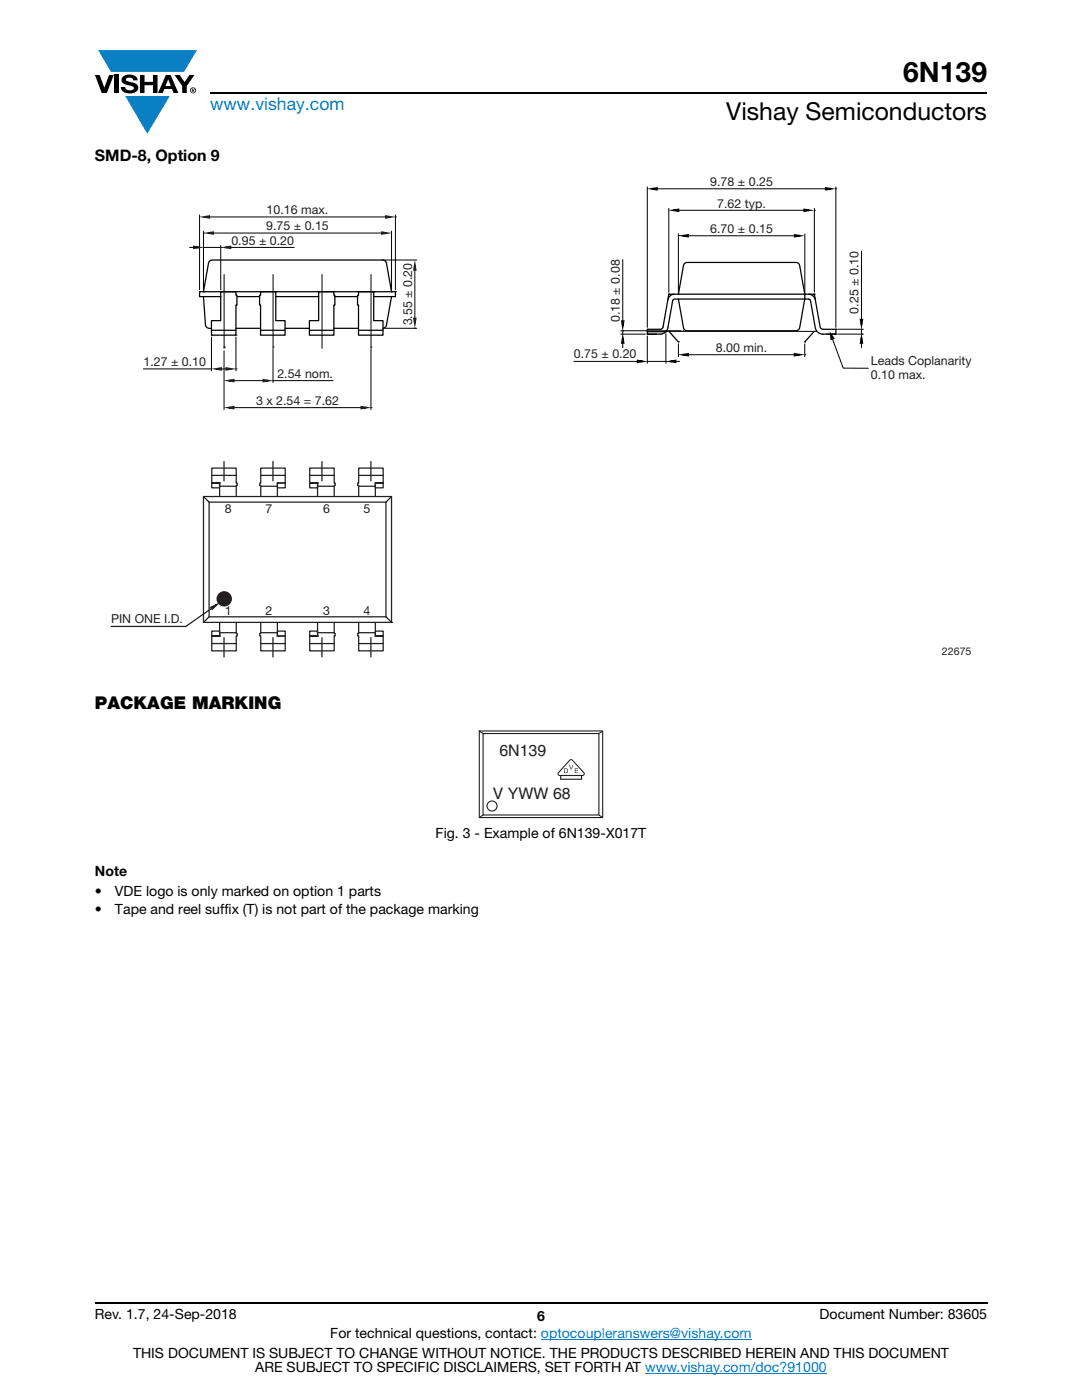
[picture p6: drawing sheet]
<svg xmlns="http://www.w3.org/2000/svg" width="216mm" height="279mm" viewBox="0 0 216 279" stroke-linecap="round" stroke-linejoin="round" font-family="sans-serif">
<g fill="#0a7fc3">
<path d="M19.6 10h19.7l-2.6 4.3h-1.1h-13.5z"/>
<path d="M25 19.2h8.9l-4.5 7.5z"/>
</g>
<g fill="#000">
<path d="M18.9 15h1l.9 2.5 1-2.5h.9l-1.4 3.6h-1zM22.9 15h.9v3.6h-.9zM24.6 15.3a2.1 2.1 0 0 1 2.8 .3l.1 .4h-.9a.79 .79 0 0 0-.7-.5 .79 .79 0 0 0-.8 .4l.3 .3 1 .2a1.08 1.08 0 0 1 1.2 1 1.08 1.08 0 0 1-1.1 1.2 1.73 1.73 0 0 1-2.4-1.2h.9a.96 .96 0 0 0 .8 .6 .96 .96 0 0 0 .9-.4 1.31 1.31 0 0 0-1.2-.6 1.03 1.03 0 0 1-1.1-.6 1.03 1.03 0 0 1 .2-1.1zM27.9 15h.9v1.3h1.7v-1.3h.9v3.6h-.9v-1.6h-1.7v1.6h-.9zM34.8 15h1.1l.9 1.4 1-1.4h1l-1.5 2.2v1.4h-.9v-1.4z"/>
<path d="M33.6 15.9l.5 1.3h-1.1zM33.1 15l-1.6 3.6h1l.3-.8h1.5l.3 .8h1l-1.6-3.6z"/>
<path d="M38.4 17.8h.2v.2h-.2zM38.3 17.7v.7h.1v-.3l.4 .3-.2-.3 .2-.2-.1-.2z"/>
<path d="M38.1 18a.46 .46 0 0 1 .9 0 .46 .46 0 0 1-.9 0zM37.9 18a.6 .6 0 0 0 1.2 0 .6 .6 0 0 0-1.2 0z"/>
</g>
<path d="M42 18.6h155M18.9 260h178.1" fill="none" stroke="#000" stroke-width=".36"/>
<path d="M107.9 267.3h42.1M128.7 274h36.3" fill="none" stroke="#067ec4" stroke-width=".2"/>
<path d="M22 35.1h171.9v96.2h-171.9z" fill="#fff"/>
<g fill="#231f20">
<path d="M42.1 121.2l1.1-.5-.9 .8z"/>
<circle cx="44.7" cy="119.5" r="1.54"/>
</g>
<path d="M42.1 121.2l1.1-.5-.9 .8z" fill="none" stroke="#231f20" stroke-width=".35"/>
<g fill="none" stroke="#231f20" stroke-width=".25">
<path d="M40.6 99.1h37.5v25.1h-37.5zM40.6 99.1l1.1 1.1M42.3 96.4h1.5v1h-1.5zM42.3 94.9h4.8M43.8 96.4h.1M43.8 99.1v-2.7h-1.5v-3h4.8v3h.2v.5h-.2v2.2M43.8 97h3.3M52 94.9h4.9M52 97h3.4M55.4 96.4h1.5v1h-1.5zM55.4 96.4h.1M55.4 99.1v-2.7h1.5v-3h-4.9v3h-.2v.5h.2v2.2"/>
<path d="M61.8 96.4h1.6v1h-1.6zM61.8 94.9h4.9M63.4 96.4h.1M63.4 97h3.3M66.7 99.1v-2.2h.2v-.5h-.2v-3h-4.9v3h1.6v2.7M71.6 94.9h4.9M71.6 97h3.3M74.9 96.4h1.6v1h-1.6zM74.9 96.4h.1M74.9 99.1v-2.7h1.6v-3h-4.9v3h-.2v.5h.2v2.2M78.1 99.1l-1.1 1.1M41.7 100.2h35.3"/>
<path d="M41.7 100.2v22.9M77 100.2v22.9M41.7 123.1h35.3M41.7 123.1l-1.1 1.1M42.3 126h1.5v.9h-1.5zM42.3 128.4h4.8M43 120.8l-5.9 4.2h-14.9M43.8 126.9h.1M43.8 126.3h3.3M47.1 124.2v2.2h.2v.5h-.2v3h-4.8v-3h1.5v-2.7M52 128.4h4.9M52 126.3h3.4"/>
<path d="M52 124.2v2.2h-.2v.5h.2v3h4.9v-3h-1.5v-2.7M55.4 126h1.5v.9h-1.5zM55.4 126.9h.1M61.8 126h1.6v.9h-1.6zM61.8 128.4h4.9M63.4 126.9h.1M63.4 126.3h3.3M66.7 124.2v2.2h.2v.5h-.2v3h-4.9v-3h1.6v-2.7M71.6 128.4h4.9M71.6 126.3h3.3M71.6 124.2v2.2h-.2v.5h.2v3h4.9v-3h-1.6v-2.7M74.9 126h1.6v.9h-1.6z"/>
<path d="M74.9 126.9h.1M77 123.1l1.1 1.1M78.1 124.2h.1"/>
</g>
<path d="M44.7 92.1v3.9M54.5 92.1v3.9M64.2 92.1v3.9M74 92.1v3.9M44.7 131.1v-3.8M54.5 131.1v-3.8M64.2 131.1v-3.8M74 131.1v-3.8" fill="none" stroke="#231f20" stroke-width=".25" stroke-dasharray="5.3 1.1 1.1 1.1"/>
<path d="M40.6 58.2l1-5.7a.77 .77 0 0 1 .8-.6h34a.77 .77 0 0 1 .7 .6l1 5.7M40.6 59.2l.4 5.6a.89 .89 0 0 0 1.2 .7M44.1 59.2h-4.3v-1h39.1v1h-4.3M47.3 59.2h4.5M55 59.2h8.6M66.8 59.2h4.5M78.1 59.2l-1 5.7a.77 .77 0 0 1-.7 .6M47.1 65.5h4.9M56.9 65.5h4.8M66.6 65.5h4.9" fill="none" stroke="#020303" stroke-width=".25"/>
<path d="M44.7 69.5v-14.7M54.5 69.5v-14.7M64.3 69.5v-14.7M74 69.5v-14.7" fill="none" stroke="#020303" stroke-width=".2" stroke-dasharray="266.6 53.3 53.3 53.3"/>
<g fill="none" stroke="#020303" stroke-width=".2">
<path d="M39.8 58.2h.1M39.8 42.9v14.9M40.6 58.2h.1M40.6 46.5h.1M40.6 46.1v11.7M40.6 49.4h3.4M40.8 43.3h37.1M41.6 46.5h35.6M44 49v8.8M45.2 49.4h13.5M76.4 51.9h.1M76.8 51.9h6.4"/>
<path d="M78.1 58.2h.1M78.1 46.1v11.7M78.9 58.2h.1M78.9 43.3h.1M78.9 42.9v14.9M82.8 52.9v11.7M28.6 73.6h13.6M42.2 66.9h.1M42.2 67.3v6.7M43.2 73.6h2.9M44.7 69.3h.1M44.7 70v11.7"/>
<path d="M45.7 76h7.8M47.1 66.9h.1M47.1 73.6h.1M47.1 67.3v6.7M54.5 69.7v6.6M54.5 76h12M54.5 69.3h.1M54.5 76h.1M74 69.3h.1M74 69.7v12M76.4 65.5h.1M76.8 65.5h6.4"/>
<path d="M82.8 65.5h.1M45.7 81.4h27.4M74 81.4h.1"/>
</g>
<path d="M82.8 52.9l.1 .9h-.3z" fill="#231f20"/>
<path d="M82.8 52.9l.1 1h-.3z" fill="none" stroke="#231f20" stroke-width=".35"/>
<path d="M82.6 63.6h.3l-.1 .9z" fill="#231f20"/>
<path d="M82.6 63.6h.3l-.1 .9z" fill="none" stroke="#231f20" stroke-width=".35"/>
<path d="M40.8 43.3l.9-.2v.4z" fill="#231f20"/>
<path d="M40.8 43.3l.9-.2v.4z" fill="none" stroke="#231f20" stroke-width=".35"/>
<path d="M77 43.1l1 .2-1 .2z" fill="#231f20"/>
<path d="M77 43.1l1 .2-1 .2z" fill="none" stroke="#231f20" stroke-width=".35"/>
<path d="M76.2 46.3l1 .2-1 .2z" fill="#231f20"/>
<path d="M76.2 46.3l1 .2-1 .2z" fill="none" stroke="#231f20" stroke-width=".35"/>
<path d="M41.6 46.5l.9-.2v.4z" fill="#231f20"/>
<path d="M41.6 46.5l.9-.2v.4z" fill="none" stroke="#231f20" stroke-width=".35"/>
<path d="M45.2 73.5l.9 .1-.9 .2z" fill="#231f20"/>
<path d="M45.2 73.5l.9 .1-.9 .2z" fill="none" stroke="#231f20" stroke-width=".35"/>
<path d="M43.1 73.6l1-.1v.3z" fill="#231f20"/>
<path d="M43.1 73.6l1-.1v.3z" fill="none" stroke="#231f20" stroke-width=".35"/>
<path d="M45.7 76l.9-.2v.3z" fill="#231f20"/>
<path d="M45.7 76l.9-.2v.3z" fill="none" stroke="#231f20" stroke-width=".35"/>
<path d="M52.6 75.8l.9 .2-.9 .1z" fill="#231f20"/>
<path d="M52.6 75.8l.9 .2-.9 .1z" fill="none" stroke="#231f20" stroke-width=".35"/>
<path d="M45.7 81.4l.9-.2v.3z" fill="#231f20"/>
<path d="M45.7 81.4l.9-.2v.3z" fill="none" stroke="#231f20" stroke-width=".35"/>
<path d="M72.1 81.2l1 .2-1 .1z" fill="#231f20"/>
<path d="M72.1 81.2l1 .2-1 .1z" fill="none" stroke="#231f20" stroke-width=".35"/>
<path d="M45 49.4l1-.2v.3z" fill="#231f20"/>
<path d="M45 49.4l1-.2v.3z" fill="none" stroke="#231f20" stroke-width=".35"/>
<path d="M38.7 49.2l.9 .2-.9 .1z" fill="#231f20"/>
<path d="M38.7 49.2l.9 .2-.9 .1z" fill="none" stroke="#231f20" stroke-width=".35"/>
<path d="M37.8 49.4h1.5M40.6 58.2h.1M44 58.2h.1M44 49.4h.1" fill="none" stroke="#020303" stroke-width=".2"/>
<path d="M44 58.2h3.1v.7h.2v2h-.2v6h-4.9v-2.9h1.8zM52 58.2h3v5.8h1.9v2.9h-4.9v-6h-.2v-2h.2zM55 58.2h.2M63.6 58.2h3v.7h.2v2h-.2v6h-4.9v-2.9h1.9zM71.5 58.2h3.1v5.8h1.8v2.9h-4.9v-6h-.2v-2h.2zM74.6 58.2h.2M42.2 65.9h4.9M52 65.9h4.9M61.7 65.9h4.9M71.5 65.9h4.9" fill="none" stroke="#020303" stroke-width=".25"/>
<path d="M166 67.5l2.3 6h5" fill="none" stroke="#010202" stroke-width=".2"/>
<path d="M165.6 66.1l1 1.5-.9 .3z" fill="#010202"/>
<path d="M135.4 58.7l1-5.7a.77 .77 0 0 1 .7-.6h21.7a.77 .77 0 0 1 .8 .6l1 5.7v1l-1 5.7a.77 .77 0 0 1-.8 .6h-21.7a.77 .77 0 0 1-.7-.6l-1-5.7M133.5 66.1l1.9 2.1M162.5 66.1l-1.9 2.1" fill="none" stroke="#020303" stroke-width=".25"/>
<path d="M133.5 41.6v16.7M134.4 42h27.1M162.5 41.6v16.7M133 66.1h29.9" fill="none" stroke="#020303" stroke-width=".2"/>
<path d="M134.4 42l1-.2v.3z" fill="#faf183"/>
<path d="M134.4 42l1-.2v.3z" fill="none" stroke="#020303" stroke-width=".35"/>
<path d="M160.5 41.8l.9 .2-.9 .1z" fill="#faf183"/>
<path d="M160.5 41.8l.9 .2-.9 .1z" fill="none" stroke="#020303" stroke-width=".35"/>
<path d="M133.5 58.7h.1M162.5 58.7h.1M162.5 42h.1M135.4 68.6v2.6M136.3 70.8h23.3M160.6 68.6v2.6" fill="none" stroke="#020303" stroke-width=".2"/>
<path d="M136.3 70.8l1-.2v.3z" fill="#faf183"/>
<path d="M136.3 70.8l1-.2v.3z" fill="none" stroke="#020303" stroke-width=".35"/>
<path d="M158.6 70.6l.9 .2-.9 .1z" fill="#faf183"/>
<path d="M158.6 70.6l.9 .2-.9 .1z" fill="none" stroke="#020303" stroke-width=".35"/>
<path d="M135.4 46.7v11.7M136.3 47.1h23.3M160.6 46.7v11.6M135.4 68.2h.1M160.6 68.2h.1M160.6 70.8h.1" fill="none" stroke="#020303" stroke-width=".2"/>
<path d="M158.6 46.9l.9 .2-.9 .1z" fill="#faf183"/>
<path d="M158.6 46.9l.9 .2-.9 .1z" fill="none" stroke="#020303" stroke-width=".35"/>
<path d="M136.3 47.1l1-.2v.3z" fill="#faf183"/>
<path d="M136.3 47.1l1-.2v.3z" fill="none" stroke="#020303" stroke-width=".35"/>
<path d="M135.4 58.7h.1M135.4 47.1h.1M160.6 58.7h.1M171.9 50.1v14.6M167.2 65.7h5.1M167.2 66.7h5.1M171.9 65.7v1M171.9 68.4v1" fill="none" stroke="#020303" stroke-width=".2"/>
<path d="M171.9 67.5l.2 .9h-.4z" fill="#faf183"/>
<path d="M171.9 67.5l.2 .9h-.4z" fill="none" stroke="#020303" stroke-width=".35"/>
<path d="M171.7 63.8h.4l-.2 1z" fill="#faf183"/>
<path d="M171.7 63.8h.4l-.2 1z" fill="none" stroke="#020303" stroke-width=".35"/>
<path d="M114.5 72.1h13.4M129.2 67.1v5.4M132.9 66.6v5.9M133.8 72.1h1.8M166.8 65.7h.1M166.8 66.7h.1M171.9 66.7h.1" fill="none" stroke="#020303" stroke-width=".2"/>
<path d="M127.2 72l1 .1-1 .2z" fill="#faf183"/>
<path d="M127.2 72l1 .1-1 .2z" fill="none" stroke="#020303" stroke-width=".35"/>
<path d="M133.8 72.1l1-.1v.3z" fill="#faf183"/>
<path d="M133.8 72.1l1-.1v.3z" fill="none" stroke="#020303" stroke-width=".35"/>
<path d="M129.2 37.3v28M130.1 37.7h35.7M166.8 37.3v28M129.2 66.7h.1M132.9 66.2h.1M132.9 72.1h.1" fill="none" stroke="#020303" stroke-width=".2"/>
<path d="M130.1 37.7l1-.2v.3z" fill="#faf183"/>
<path d="M130.1 37.7l1-.2v.3z" fill="none" stroke="#020303" stroke-width=".35"/>
<path d="M164.8 37.5l.9 .2-.9 .1z" fill="#faf183"/>
<path d="M164.8 37.5l.9 .2-.9 .1z" fill="none" stroke="#020303" stroke-width=".35"/>
<path d="M166.8 37.7h.1M124.3 51.8v13.3M123.9 66h12M123.9 66.7h4.9M124.3 66v.7M124.3 68.4v1M129.2 65.7h.1M166.8 65.7h.1" fill="none" stroke="#020303" stroke-width=".2"/>
<path d="M124.3 67.5l.1 .9h-.3z" fill="#faf183"/>
<path d="M124.3 67.5l.1 .9h-.3z" fill="none" stroke="#020303" stroke-width=".35"/>
<path d="M124.1 64.1h.3l-.1 1z" fill="#faf183"/>
<path d="M124.1 64.1h.3l-.1 1z" fill="none" stroke="#020303" stroke-width=".35"/>
<path d="M124.3 66h.1M129.2 66.7h.1M129.2 72.1h3.7M136.3 66h.1" fill="none" stroke="#020303" stroke-width=".2"/>
<path d="M129.2 66.2h3.7M131 66.7h-1.8v-1h2.5l.5-.2 1.1-5.7a1.6 1.6 0 0 1 2.1-1.1h26a1.35 1.35 0 0 1 1.3 1.1l1.1 5.7 .4 .2h2.6v1h-1.9M166.8 66.7h-2.6a1.54 1.54 0 0 1-1.5-1.3l-1-5.4-.4-.3h-26.7l-.4 .3-.9 5.4a1.54 1.54 0 0 1-1.5 1.3h-2.6" fill="none" stroke="#020303" stroke-width=".25"/>
<path d="M133.5 58.7h1.1M133.5 58.7l-.2 1.1M162.5 58.7h-1M162.5 58.7l.2 1.1" fill="none" stroke="#020303" stroke-width=".25" stroke-dasharray="1.1 .5"/>
<path d="M95.5 145.8h24.9v17.5h-24.9z" fill="#fff"/>
<path d="M95.6 145.9h24.7v17.3h-24.7zM96.4 146.4h23.1v16.2h-23.1zM120.2 145.9l-.7 .5M96.4 162.6l-.7 .5M119.5 162.7l.7 .4" fill="none" stroke="#231f20" stroke-width=".22"/>
<circle cx="98.2" cy="160.9" r="1" fill="#fff"/>
<g fill="none" stroke="#231f20" stroke-width=".22">
<path d="M95.6 145.9l.8 .5"/>
<circle cx="98.2" cy="160.9" r="1"/>
</g>
<g fill="#231f20">
<path d="M113.5 152.6h.2l.3 .8 .3-.8h.1l-.4 1h-.1z"/>
<path d="M114.7 153.3h.7v.2h-.6v.2h.5v.2h-.5v.3h.6v.1h-.7z"/>
<path d="M113.7 151.8l.3-.1 .2 .1 2.2 2.5v.3h-4.9v-.3zM112 154.9h3.9v.5h-3.9zM113.6 151.6l-2.2 2.5a.44 .44 0 0 0 0 .7l.4 .1v.7h4.4v-.7l.3-.1a.45 .45 0 0 0 0-.7l-2.2-2.5-.4-.1z"/>
<path d="M112.7 153.5v.7a.39 .39 0 0 0 .5-.4 .39 .39 0 0 0-.5-.3zM112.6 153.3h.3a.47 .47 0 0 1 .4 .5 .47 .47 0 0 1-.4 .5h-.3z"/>
</g>
<text font-size="5.6" x="180.2" y="16.4">6N139</text>
<text font-size="4.9" x="144.9" y="24">Vishay Semiconductors</text>
<text font-size="3.5" fill="#067ec4" x="42" y="21.9">www.vishay.com</text>
<text font-size="3.5" x="18.9" y="141.5">PACKAGE MARKING</text>
<text font-size="3.2" x="18.9" y="32.1">SMD-8, Option 9</text>
<g font-size="3.2" fill="#231f20">
<text x="99.6" y="150.9">6N139</text>
<text x="98.4" y="159.4">V YWW 68</text>
</g>
<g font-size="2.8">
<text x="86.9" y="167.2">Fig. 3 - Example of 6N139-X017T</text>
<text x="18.9" y="174.9">Note</text>
<text x="18.9" y="178.8">•</text>
<text x="22.9" y="178.8">VDE logo is only marked on option 1 parts</text>
<text x="18.9" y="182.3">•</text>
<text x="22.9" y="182.3">Tape and reel suffix (T) is not part of the package marking</text>
<text x="18.9" y="263.3">Rev. 1.7, 24-Sep-2018</text>
<text x="107.2" y="263.6">6</text>
<text x="163.6" y="263.3">Document Number: 83605</text>
<text x="65.9" y="267.1">For technical questions, contact: optocoupleranswers@vishay.com</text>
<text x="26.5" y="271">THIS DOCUMENT IS SUBJECT TO CHANGE WITHOUT NOTICE. THE PRODUCTS DESCRIBED HEREIN AND THIS DOCUMENT</text>
<text x="50.9" y="273.8">ARE SUBJECT TO SPECIFIC DISCLAIMERS, SET FORTH AT www.vishay.com/doc?91000</text>
</g>
<g font-size="2.5" fill="#231f20">
<text x="141.7" y="37.2">9.78 ± 0.25</text>
<text x="143.1" y="41.4">7.62 typ.</text>
<text x="53.1" y="46">9.75 ± 0.15</text>
<text x="53.2" y="42.8">10.16 max.</text>
<text x="141.7" y="46.5">6.70 ± 0.15</text>
<text x="46.2" y="48.8">0.95 ± 0.20</text>
<text x="82.2" y="64.9" transform="rotate(-90 82.2 64.9)">3.55 ± 0.20</text>
<text x="123.7" y="64.3" transform="rotate(-90 123.7 64.3)">0.18 ± 0.08</text>
<text x="171.3" y="62.6" transform="rotate(-90 171.3 62.6)">0.25 ± 0.10</text>
<text x="114.5" y="71.5">0.75 ± 0.20</text>
<text x="142.9" y="70.2">8.00 min.</text>
<text x="28.6" y="73">1.27 ± 0.10</text>
<text x="55.4" y="75.4">2.54 nom.</text>
<text x="173.8" y="75.5">0.10 max.</text>
<text x="173.8" y="72.9">Leads Coplanarity</text>
<text x="51.1" y="80.8">3 x 2.54 = 7.62</text>
<text x="44.8" y="102.4">8</text>
<text x="53" y="102.4">7</text>
<text x="64.5" y="102.4">6</text>
<text x="72.6" y="102.4">5</text>
<text x="22.2" y="124.4">PIN ONE I.D.</text>
<text x="44.8" y="122.7">1</text>
<text x="53" y="122.7">2</text>
<text x="64.5" y="122.7">3</text>
<text x="72.6" y="122.7">4</text>
</g>
<text font-size="2.1" fill="#231f20" x="188" y="130.7">22675</text>
</svg>
